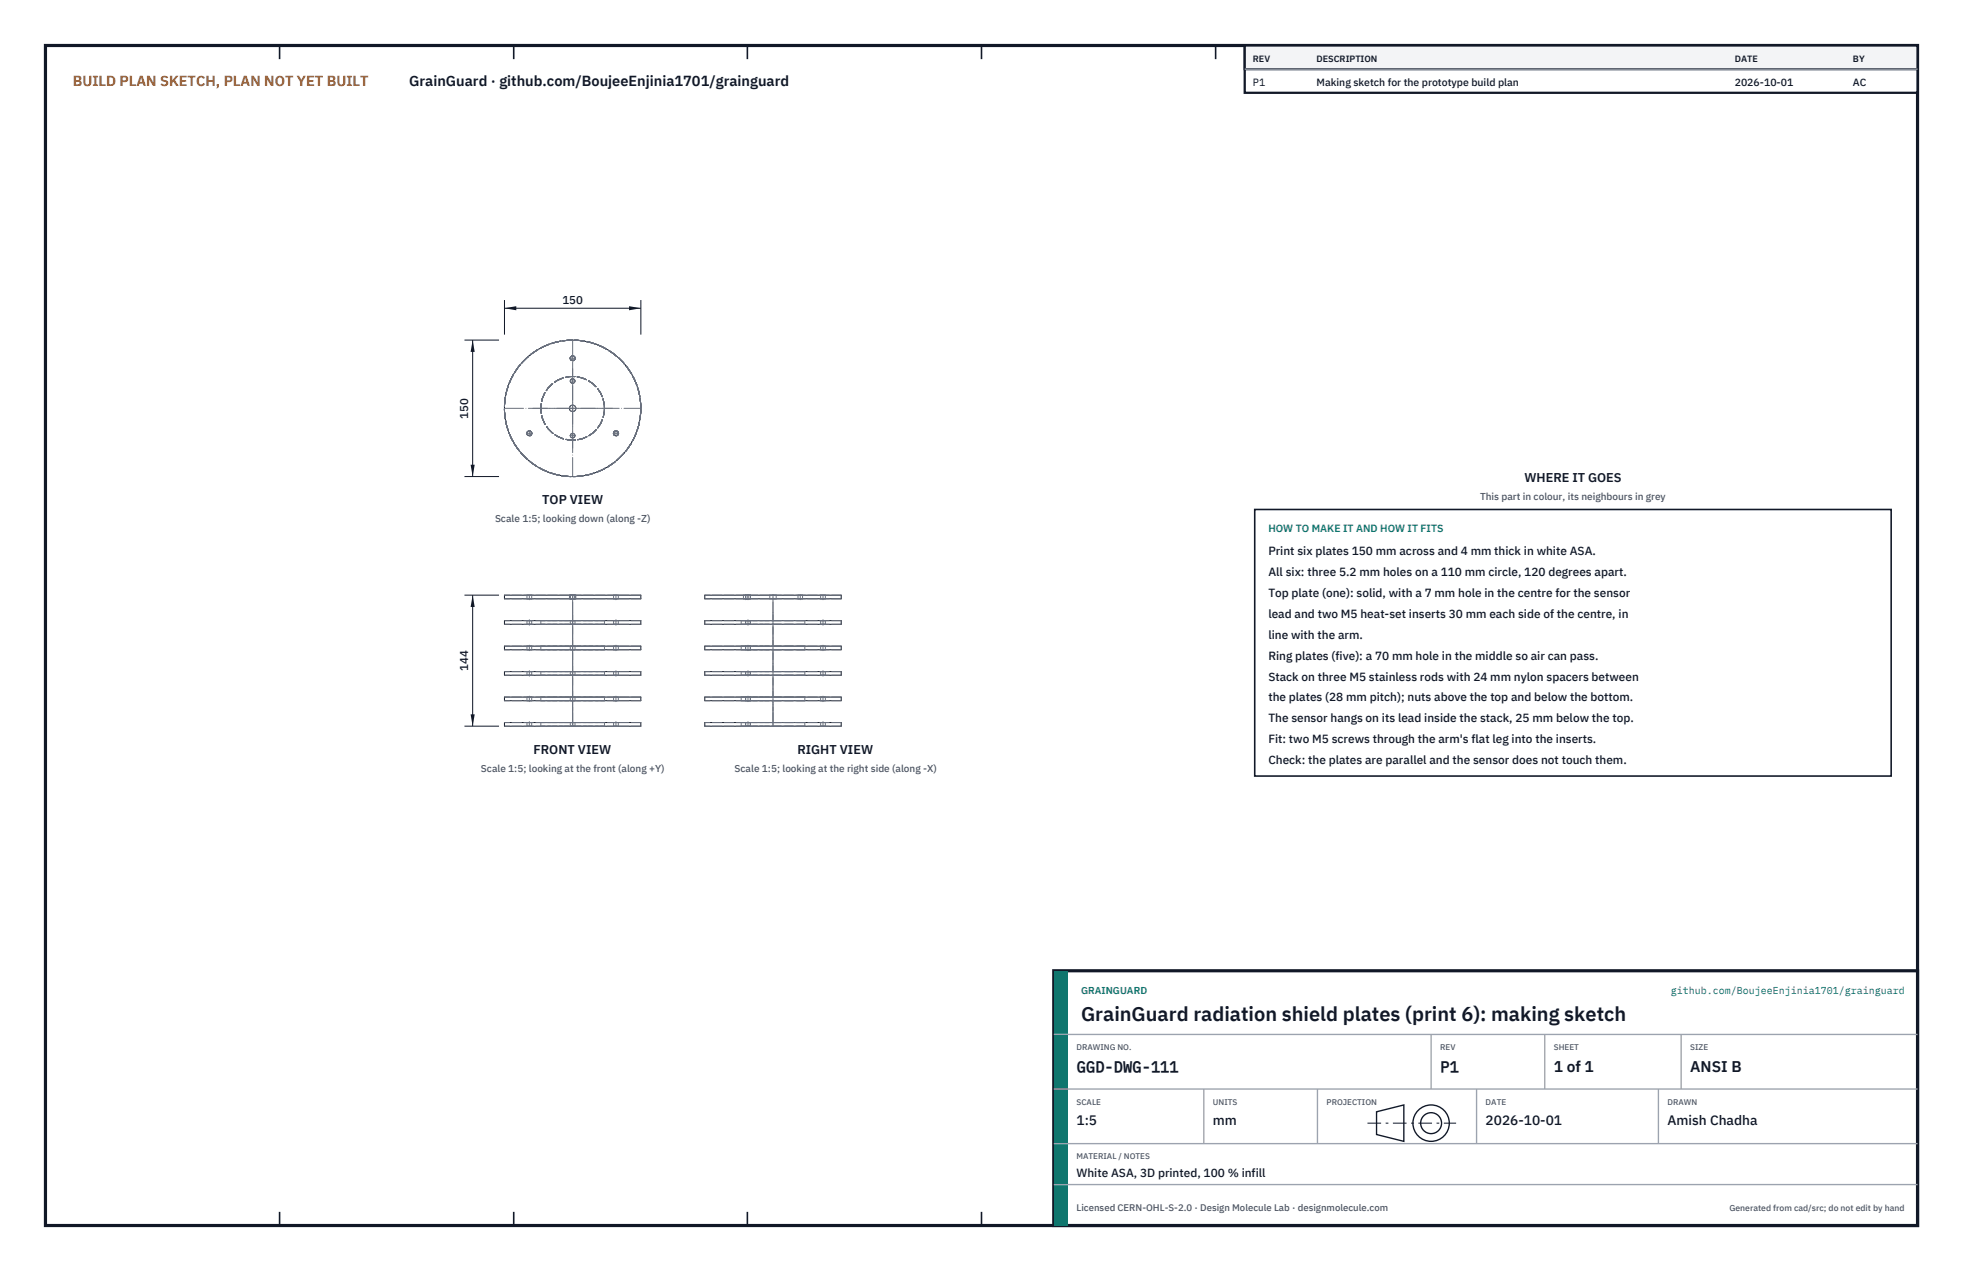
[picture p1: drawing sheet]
<svg xmlns="http://www.w3.org/2000/svg" width="432mm" height="279mm" viewBox="0 0 432 279" stroke-linecap="round" stroke-linejoin="round" font-family="sans-serif">
<path d="M10 10h411.8v259.4h-411.8z" fill="none" stroke="#111827" stroke-width=".7" stroke-linecap="butt"/>
<g fill="none" stroke="#111827" stroke-width=".35">
<path d="M61.5 10v3M113 10v3M164.4 10v3M215.9 10v3M267.4 10v3M318.9 10v3M370.3 10v3M61.5 266.4v3M113 266.4v3M164.4 266.4v3M215.9 266.4v3M267.4 266.4v3"/>
<path d="M318.9 266.4v3M370.3 266.4v3"/>
</g>
<g fill="none" stroke="#111727" stroke-width=".22">
<path d="M111 130.8h30v.8h-30zM111 136.4h30v.8h-30zM155 130.8h30v.8h-30zM155 136.4h30v.8h-30zM111 142h30v.8h-30zM111 147.6h30v.8h-30zM111 153.2h30v.8h-30zM111 158.8h30v.8h-30zM155 142h30v.8h-30zM155 147.6h30v.8h-30zM155 153.2h30v.8h-30zM155 158.8h30v.8h-30z"/>
<circle cx="126" cy="78.8" r=".52"/>
<circle cx="116.4" cy="95.3" r=".52"/>
<circle cx="126" cy="89.8" r=".71"/>
<circle cx="126" cy="95.8" r=".5"/>
<circle cx="126" cy="83.8" r=".5"/>
<circle cx="126" cy="89.8" r="15"/>
<circle cx="135.5" cy="95.3" r=".52"/>
</g>
<g fill="none" stroke="#6a7180" stroke-width=".22" stroke-dasharray="2.1 .5">
<path d="M115.9 130.8h1.1M115.9 131.6h1.1M115.9 136.4h1.1M115.9 137.2h1.1M115.9 131.6v-.8M115.9 137.2v-.8M117 130.8h-1.1M117 131.6h-1.1M117 131.6v-.8M117 136.4h-1.1M117 137.2h-1.1M117 137.2v-.8"/>
<path d="M119 136.4h14M119 137.2h14M119 137.2v-.8M125.3 130.8h1.4M125.3 131.6h1.4M125.3 131.6v-.8M125.4 130.8h1.1M125.4 131.6h1.1M125.4 136.4h1.1M125.4 137.2h1.1M125.4 131.6v-.8M125.4 137.2v-.8"/>
<path d="M125.5 130.8h1M125.5 131.6h1M125.5 131.6v-.8M126.5 130.8h-1M126.5 131.6h-1M126.5 131.6v-.8M126.5 130.8h-1.1M126.5 131.6h-1.1M126.5 136.4h-1.1M126.5 137.2h-1.1M126.5 137.2v-.8M126.7 130.8h-1.4"/>
<path d="M126.7 131.6h-1.4M126.7 131.6v-.8M133 136.4h-14M133 137.2h-14M133 137.2v-.8M135 130.8h1M135 131.6h1M135 136.4h1M135 137.2h1M135 131.6v-.8M135 137.2v-.8M136 130.8h-1"/>
<path d="M136 131.6h-1M136 131.6v-.8M136 136.4h-1M136 137.2h-1M136 137.2v-.8M141 130.8h-30M141 131.6h-30M141 136.4h-30M141 137.2h-30M163 136.4h7M163 137.2h7M163 137.2v-.8"/>
<path d="M163.5 130.8h.5M163.5 131.6h.5M163.5 131.6v-.8M164 130.8h.5M164 131.6h.5M164 136.4h.5M164 137.2h.5M164 131.6v-.8M164 137.2v-.8M164.5 130.8h.6M164.5 130.8h-1M164.5 131.6h.6"/>
<path d="M164.5 131.6h-1M164.5 136.4h.6M164.5 137.2h.6M164.5 131.6v-.8M165.1 130.8h-1.1M165.1 131.6h-1.1M165.1 136.4h-1.1M165.1 137.2h-1.1M165.1 131.6v-.8M165.1 137.2v-.8M169.3 130.8h.7M169.3 131.6h.7"/>
<path d="M169.3 131.6v-.8M170 130.8h.7M170 131.6h.7M170 136.4h7M170 137.2h7M170.7 130.8h-1.4M170.7 131.6h-1.4M170.7 131.6v-.8M175.5 130.8h.5M175.5 131.6h.5M175.5 131.6v-.8M176 130.8h.5"/>
<path d="M176 131.6h.5M176.5 130.8h-1M176.5 131.6h-1M176.5 131.6v-.8M177 136.4h-14M177 137.2h-14M177 137.2v-.8M180.5 130.8h.5M180.5 131.6h.5M180.5 136.4h.5M180.5 137.2h.5M180.5 131.6v-.8"/>
<path d="M180.5 137.2v-.8M181 130.8h.6M181 131.6h.6M181 136.4h.6M181 137.2h.6M181.6 130.8h-1.1M181.6 131.6h-1.1M181.6 136.4h-1.1M181.6 137.2h-1.1M181.6 131.6v-.8M181.6 137.2v-.8M185 130.8h-30"/>
<path d="M185 131.6h-30M185 136.4h-30M185 137.2h-30M115.9 142h1.1M115.9 142.8h1.1M115.9 147.6h1.1M115.9 148.4h1.1M115.9 153.2h1.1M115.9 154h1.1M115.9 158.8h1.1M115.9 159.6h1.1M115.9 142.8v-.8"/>
<path d="M115.9 148.4v-.8M115.9 154v-.8M115.9 159.6v-.8M117 142h-1.1M117 142.8h-1.1M117 142.8v-.8M117 147.6h-1.1M117 148.4h-1.1M117 148.4v-.8M117 153.2h-1.1M117 154h-1.1M117 154v-.8"/>
<path d="M117 158.8h-1.1M117 159.6h-1.1M117 159.6v-.8M119 142h14M119 142.8h14M119 147.6h14M119 148.4h14M119 153.2h14M119 154h14M119 158.8h14M119 159.6h14M119 142.8v-.8"/>
<path d="M119 148.4v-.8M119 154v-.8M119 159.6v-.8M125.4 142h1.1M125.4 142.8h1.1M125.4 147.6h1.1M125.4 148.4h1.1M125.4 153.2h1.1M125.4 154h1.1M125.4 158.8h1.1M125.4 159.6h1.1M125.4 142.8v-.8"/>
<path d="M125.4 148.4v-.8M125.4 154v-.8M125.4 159.6v-.8M126.5 142h-1.1M126.5 142.8h-1.1M126.5 142.8v-.8M126.5 147.6h-1.1M126.5 148.4h-1.1M126.5 148.4v-.8M126.5 153.2h-1.1M126.5 154h-1.1M126.5 154v-.8"/>
<path d="M126.5 158.8h-1.1M126.5 159.6h-1.1M126.5 159.6v-.8M133 142h-14M133 142.8h-14M133 142.8v-.8M133 147.6h-14M133 148.4h-14M133 148.4v-.8M133 153.2h-14M133 154h-14M133 154v-.8"/>
<path d="M133 158.8h-14M133 159.6h-14M133 159.6v-.8M135 142h1M135 142.8h1M135 147.6h1M135 148.4h1M135 153.2h1M135 154h1M135 158.8h1M135 159.6h1M135 142.8v-.8"/>
<path d="M135 148.4v-.8M135 154v-.8M135 159.6v-.8M136 142h-1M136 142.8h-1M136 142.8v-.8M136 147.6h-1M136 148.4h-1M136 148.4v-.8M136 153.2h-1M136 154h-1M136 154v-.8"/>
<path d="M136 158.8h-1M136 159.6h-1M136 159.6v-.8M141 142h-30M141 142.8h-30M141 147.6h-30M141 148.4h-30M141 153.2h-30M141 154h-30M141 158.8h-30M141 159.6h-30M163 142h7"/>
<path d="M163 142.8h7M163 147.6h7M163 148.4h7M163 153.2h7M163 154h7M163 158.8h7M163 159.6h7M163 142.8v-.8M163 148.4v-.8M163 154v-.8M163 159.6v-.8M164 142h.5"/>
<path d="M164 142.8h.5M164 147.6h.5M164 148.4h.5M164 153.2h.5M164 154h.5M164 158.8h.5M164 159.6h.5M164 142.8v-.8M164 148.4v-.8M164 154v-.8M164 159.6v-.8M164.5 142h.6"/>
<path d="M164.5 142.8h.6M164.5 147.6h.6M164.5 148.4h.6M164.5 153.2h.6M164.5 154h.6M164.5 158.8h.6M164.5 159.6h.6M165.1 142h-1.1M165.1 142.8h-1.1M165.1 147.6h-1.1M165.1 148.4h-1.1M165.1 153.2h-1.1"/>
<path d="M165.1 154h-1.1M165.1 158.8h-1.1M165.1 159.6h-1.1M165.1 142.8v-.8M165.1 148.4v-.8M165.1 154v-.8M165.1 159.6v-.8M170 142h7M170 142.8h7M170 147.6h7M170 148.4h7M170 153.2h7"/>
<path d="M170 154h7M170 158.8h7M170 159.6h7M177 142h-14M177 142.8h-14M177 147.6h-14M177 148.4h-14M177 153.2h-14M177 154h-14M177 158.8h-14M177 159.6h-14M177 142.8v-.8"/>
<path d="M177 148.4v-.8M177 154v-.8M177 159.6v-.8M180.5 142h.5M180.5 142.8h.5M180.5 147.6h.5M180.5 148.4h.5M180.5 153.2h.5M180.5 154h.5M180.5 158.8h.5M180.5 159.6h.5M180.5 142.8v-.8"/>
<path d="M180.5 148.4v-.8M180.5 154v-.8M180.5 159.6v-.8M181 142h.6M181 142.8h.6M181 147.6h.6M181 148.4h.6M181 153.2h.6M181 154h.6M181 158.8h.6M181 159.6h.6M181.6 142h-1.1"/>
<path d="M181.6 142.8h-1.1M181.6 147.6h-1.1M181.6 148.4h-1.1M181.6 153.2h-1.1M181.6 154h-1.1M181.6 158.8h-1.1M181.6 159.6h-1.1M181.6 142.8v-.8M181.6 148.4v-.8M181.6 154v-.8M181.6 159.6v-.8M185 142h-30"/>
<path d="M185 142.8h-30M185 147.6h-30M185 148.4h-30M185 153.2h-30M185 154h-30M185 158.8h-30M185 159.6h-30"/>
<circle cx="126" cy="78.8" r=".52"/>
<circle cx="116.4" cy="95.3" r=".52"/>
<circle cx="126" cy="89.8" r=".71"/>
<circle cx="126" cy="95.8" r=".5"/>
<circle cx="126" cy="83.8" r=".5"/>
<circle cx="126" cy="89.8" r="15"/>
<circle cx="126" cy="89.8" r="7"/>
<circle cx="135.5" cy="95.3" r=".52"/>
</g>
<g fill="none" stroke="#6a7180" stroke-width=".22" stroke-dasharray="4.2 .5 0 .5">
<path d="M125.3 78.8h1.3M126 79.4v-1.3M111 89.8h30M115.8 95.3h1.3M116.4 95.9v-1.3M117.2 89.8h17.5M125.1 89.8h1.7M125.3 95.8h1.3M125.3 83.8h1.3M126 98.5v-17.5M126 96.4v-1.3M126 90.6v-1.7"/>
<path d="M126 84.4v-1.3M134.8 95.3h1.3M135.5 95.9v-1.3M126 104.8v-30M116.4 137.4v-1.2M116.4 131.8v-1M126 139.4v-5.1M126 137.4v-1.2M126 136.2v-5.4M126 131.9v-1.1M126 131.8v-1M135.5 137.4v-1.2"/>
<path d="M135.5 131.8v-1M164 131.8v-1M164.5 137.4v-1.2M164.5 131.8v-1M170 139.4v-5.1M170 136.2v-5.4M170 131.9v-1.1M176 131.8v-1M181 137.4v-1.2M181 131.8v-1M116.4 159.6v-1M116.4 154.2v-1.2"/>
<path d="M116.4 148.6v-1.2M116.4 143v-1.2M126 159.6v-1M126 159.6v-2.9M126 159.6v-5.3M126 158.6v-9.9M126 156.2v-5.1M126 154.2v-1.2M126 153v-9.9M126 150.6v-5.1M126 148.6v-1.2M126 147.4v-9.9"/>
<path d="M126 145v-5.1M126 143v-1.2M126 141.8v-9.9M135.5 159.6v-1M135.5 154.2v-1.2M135.5 148.6v-1.2M135.5 143v-1.2M164.5 159.6v-1M164.5 154.2v-1.2M164.5 148.6v-1.2M164.5 143v-1.2M170 159.6v-2.9"/>
<path d="M170 159.6v-5.3M170 158.6v-9.9M170 156.2v-5.1M170 153v-9.9M170 150.6v-5.1M170 147.4v-9.9M170 145v-5.1M170 141.8v-9.9M181 159.6v-1M181 154.2v-1.2M181 148.6v-1.2M181 143v-1.2"/>
</g>
<path d="M111 66v7.6M111 67.8h30M141 66v7.6" fill="none" stroke="#111827" stroke-width=".22"/>
<path d="M111 67.8l2.6-.5v.9zM138.4 67.3v.9l2.6-.4z" fill="#111827"/>
<path d="M102.2 74.8h7.6M104 74.8v30M102.2 104.8h7.6" fill="none" stroke="#111827" stroke-width=".22"/>
<path d="M104 74.8l-.5 2.6h.9zM103.5 102.2h.9l-.4 2.6z" fill="#111827"/>
<path d="M102.2 130.8h7.6M104 130.8v28.8M102.2 159.6h7.6" fill="none" stroke="#111827" stroke-width=".22"/>
<path d="M104 130.8l-.5 2.6h.9zM103.5 157h.9l-.4 2.6z" fill="#111827"/>
<path d="M276 112h140v58.6h-140z" fill="#fff" stroke="#111827" stroke-width=".35"/>
<path d="M273.8 10h148v10.4h-148z" fill="#fff" stroke="#111827" stroke-width=".5"/>
<path d="M273.8 10h148v5.2h-148z" fill="#f3f4f6" stroke="#111827" stroke-width=".5"/>
<path d="M273.8 15.2h148" fill="none" stroke="#9ca3af" stroke-width=".3"/>
<path d="M231.8 213.4h190v56h-190z" fill="#fff" stroke="#111827" stroke-width=".7" stroke-linecap="butt"/>
<path d="M231.8 213.4h3v56h-3z" fill="#0f766e"/>
<path d="M231.8 227.4h190M231.8 239.4h190M264.8 239.4v12M289.8 239.4v12M314.8 227.4v12M324.8 239.4v12M339.8 227.4v12M364.8 239.4v12M369.8 227.4v12M231.8 251.4h190M231.8 260.4h190" fill="none" stroke="#9ca3af" stroke-width=".3"/>
<g fill="none" stroke="#111827" stroke-width=".3">
<path d="M302.8 244.4l6-1.5v8l-6-1.5z"/>
<circle cx="314.8" cy="246.9" r="4"/>
<circle cx="314.8" cy="246.9" r="2.3"/>
</g>
<path d="M300.8 246.9h19.5" fill="none" stroke="#111827" stroke-width=".22" stroke-dasharray="3 1 .6 1" stroke-linecap="butt"/>
<text font-size="4.4" fill="#111827" x="237.8" y="224.4">GrainGuard radiation shield plates (print 6): making sketch</text>
<g font-size="3.4" fill="#111827">
<text x="236.8" y="235.6">GGD-DWG-111</text>
<text x="316.8" y="235.6">P1</text>
<text x="341.8" y="235.6">1 of 1</text>
<text x="371.8" y="235.6">ANSI B</text>
</g>
<text font-size="3.2" fill="#b45309" x="16" y="19">BUILD PLAN SKETCH, PLAN NOT YET BUILT</text>
<text font-size="3.2" fill="#111827" x="90" y="19">GrainGuard · github.com/BoujeeEnjinia1701/grainguard</text>
<g font-size="3" fill="#111827">
<text x="236.8" y="247.2">1:5</text>
<text x="266.8" y="247.2">mm</text>
<text x="326.8" y="247.2">2026-10-01</text>
<text x="366.8" y="247.2">Amish Chadha</text>
</g>
<g font-size="2.8" fill="#111827">
<text x="335.3" y="106">WHERE IT GOES</text>
<text x="119.3" y="110.8">TOP VIEW</text>
<text x="117.4" y="165.7">FRONT VIEW</text>
<text x="175.4" y="165.7">RIGHT VIEW</text>
</g>
<g font-size="2.6" fill="#111827">
<text x="279" y="122">Print six plates 150 mm across and 4 mm thick in white ASA.</text>
<text x="279" y="126.6">All six: three 5.2 mm holes on a 110 mm circle, 120 degrees apart.</text>
<text x="279" y="131.2">Top plate (one): solid, with a 7 mm hole in the centre for the sensor</text>
<text x="279" y="135.8">lead and two M5 heat-set inserts 30 mm each side of the centre, in</text>
<text x="279" y="140.4">line with the arm.</text>
<text x="279" y="145">Ring plates (five): a 70 mm hole in the middle so air can pass.</text>
<text x="279" y="149.6">Stack on three M5 stainless rods with 24 mm nylon spacers between</text>
<text x="279" y="154.2">the plates (28 mm pitch); nuts above the top and below the bottom.</text>
<text x="279" y="158.8">The sensor hangs on its lead inside the stack, 25 mm below the top.</text>
<text x="279" y="163.4">Fit: two M5 screws through the arm's flat leg into the inserts.</text>
<text x="279" y="168">Check: the plates are parallel and the sensor does not touch them.</text>
<text x="236.8" y="258.8">White ASA, 3D printed, 100 % infill</text>
</g>
<g font-size="2.5" fill="#111827">
<text x="123.7" y="66.8">150</text>
<text x="103" y="92" transform="rotate(-90 103 92)">150</text>
<text x="103" y="147.5" transform="rotate(-90 103 147.5)">144</text>
</g>
<g font-size="2.3" fill="#111827">
<text x="275.6" y="18.8">P1</text>
<text x="289.6" y="18.8">Making sketch for the prototype build plan</text>
<text x="381.6" y="18.8">2026-10-01</text>
<text x="407.6" y="18.8">AC</text>
</g>
<text font-size="2.3" fill="#0f766e" x="279" y="117">HOW TO MAKE IT AND HOW IT FITS</text>
<g font-size="2.2" fill="#4b5563">
<text x="325.6" y="110">This part in colour, its neighbours in grey</text>
<text x="108.9" y="114.8">Scale 1:5; looking down (along -Z)</text>
<text x="105.8" y="169.7">Scale 1:5; looking at the front (along +Y)</text>
<text x="161.6" y="169.7">Scale 1:5; looking at the right side (along -X)</text>
</g>
<g font-size="2.2" fill="#0f766e">
<text x="237.8" y="218.4">GRAINGUARD</text>
<text x="367.5" y="218.4">github.com/BoujeeEnjinia1701/grainguard</text>
</g>
<text font-size="2.1" fill="#4b5563" x="236.8" y="266.2">Licensed CERN-OHL-S-2.0 · Design Molecule Lab · designmolecule.com</text>
<g font-size="2" fill="#111827">
<text x="275.6" y="13.6">REV</text>
<text x="289.6" y="13.6">DESCRIPTION</text>
<text x="381.6" y="13.6">DATE</text>
<text x="407.6" y="13.6">BY</text>
</g>
<text font-size="1.9" fill="#4b5563" x="380.4" y="266.2">Generated from cad/src; do not edit by hand</text>
<g font-size="1.8" fill="#4b5563">
<text x="236.8" y="230.8">DRAWING NO.</text>
<text x="316.8" y="230.8">REV</text>
<text x="341.8" y="230.8">SHEET</text>
<text x="371.8" y="230.8">SIZE</text>
<text x="236.8" y="242.8">SCALE</text>
<text x="266.8" y="242.8">UNITS</text>
<text x="291.8" y="242.8">PROJECTION</text>
<text x="326.8" y="242.8">DATE</text>
<text x="366.8" y="242.8">DRAWN</text>
<text x="236.8" y="254.8">MATERIAL / NOTES</text>
</g>
</svg>
